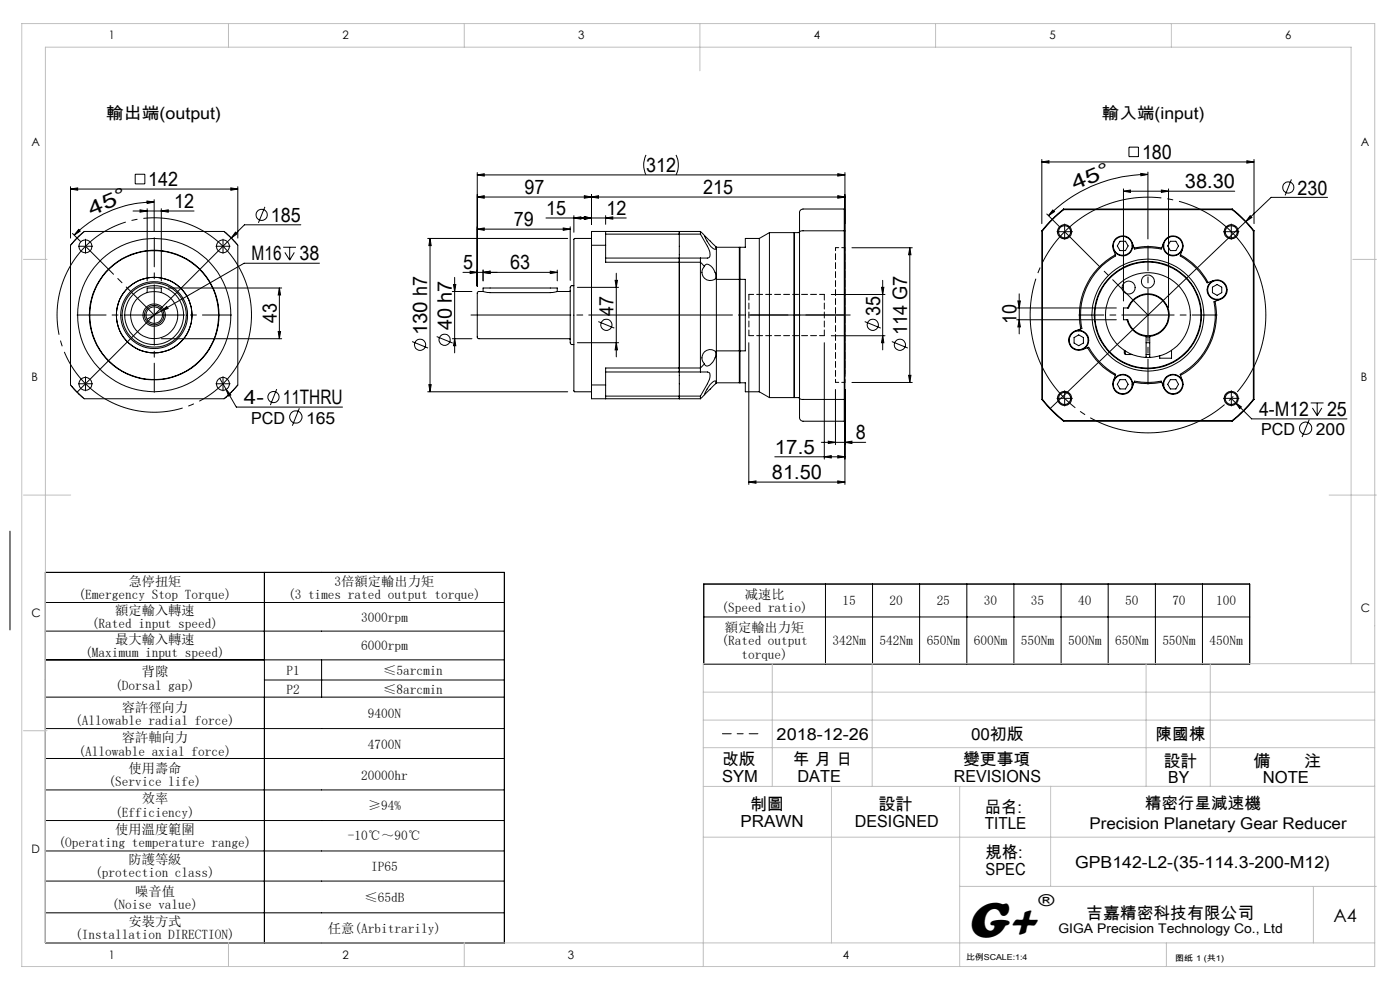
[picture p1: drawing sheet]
<svg xmlns="http://www.w3.org/2000/svg" width="297mm" height="210mm" viewBox="0 0 297 210" stroke-linecap="round" stroke-linejoin="round" font-family="sans-serif">
<g fill="none" stroke="#000" stroke-width=".21">
<path d="M15 39.6v10.9M28.7 37h2v2h-2zM49 39.9l1.4 .2-1.4 .2zM50.4 39.6v10.9M101.2 37.1l1.5-.2v.5zM101.2 36.6v24.1M101.2 37.1h78M137.1 32.9l-.3 .6a4.7 4.7 0 0 0 .3 3.6M143.4 32.9a4.8 4.8 0 0 1 0 4.2M177.7 36.9l1.5 .2-1.5 .3zM179.2 36.6v66.2M221 34.4l1.5-.3v.5z"/>
<path d="M221 33.8v13.6M221 34.4h45M239.5 31.2h2v2h-2zM242 36.8l1.5 .2-1.5 .3zM243.5 37a30 30 0 0 0-21.1 8.7M243.5 36.5v14.2M264.5 34.1l1.5 .3-1.5 .2zM266 33.8v13.6M274 38.1l-1.4 3.3M15 40.1l1.5-.2v.4zM15 40.1h35.4M15.4 49.5l1.7 1.7"/>
<path d="M15.9 50.9l2-1.8h29.7l1.4 1.3 1.4 1.6v29.7l-1.2 1.3-1.7 1.6h-29.6l-1.1-.9-1.8-2v-29.7zM16.7 48.7l.3 .3-1.3 .9zM17.9 49.1l-2.9 2.9M18 52.2h.2M18.1 52.1v.3M28.2 44.8h13M29.7 44.5l1.5 .3-1.5 .2zM31.2 42.6l1.5 .3-1.5 .3zM31.2 44.3v15.3M32.7 42.9a24 24 0 0 0-17 7M32.7 42.4v6.6M34.2 44.8l1.5-.3v.5z"/>
<path d="M34.2 44.3v15.3M47.2 52.2h.2M47.3 52.1v.3M47.5 49.1l1.6 1.4M49.1 50.5l1.3 1.5M50 49.2l.3 .4-1.2 .9zM56.2 43.9l-1.4 3.4M60.1 52.4h2.7M60.4 53.5l1.1 1.7M61.5 52.4v2.8M62.4 53.5l-.9 1.7M63.8 47.7h-11.9l-35.5 35.5"/>
<path d="M67.8 55.8h-16l-17.6 10.2M90.7 50.6h29.7M91.2 50.6v32.5M91.2 50.6l.3 1.5h-.5zM96.4 58.8v16.1M98.2 57.8h20M99.7 57.5l1.5 .3-1.5 .2zM101.2 41.8l1.5-.3v.5zM101.2 48.6l1.5-.2v.5zM101.2 41.8h78M101.2 48.6h19.8M102.5 57.3v2.3"/>
<path d="M102.5 57.8l1.5-.3v.5zM115.8 46.2h17.1M116.7 57.5l1.5 .3-1.5 .2zM118.2 57.3v2.3M119.5 48.4l1.5 .2-1.5 .3zM121 48.1v11.4M121.7 46.2l1.5-.2v.5zM121.7 45.7v3.6M124 41.5l1.5 .3-1.5 .2zM124 46l1.5 .2-1.5 .3zM125.5 41.8l1.5-.3v.5zM125.5 41.3v6.3"/>
<path d="M125.5 50.6h-3.6l-.2 .1v32.3l.2 .1h3.6M125.5 52v29.7M125.5 52h3M128.5 46.2l1.5-.2v.5zM128.5 45.7v1.9M128.5 49.1v2.9M128.5 52v3.6h20.1M128.5 49.7h20.1M130.5 59.5h.5l-.3 1.5zM130.7 58v17.7M144.1 49.1v35.5M148.6 54.7v.9"/>
<path d="M148.6 49.7l1.5 2.5 .5 1.4a.77 .77 0 0 1-.5 1.1h-21.6M148.6 49.1v.6M148.6 49.1l.8 .8M148.6 55.6l.8 .9M148.6 49.1h-23.1v2.9M148.6 55.6v22.5M149.4 49.9a5.8 5.8 0 0 0 2.2 3l.3-.1-.1-.5M149.4 56.5a.62 .62 0 0 1 1.1-.3 3 3 0 0 1 1.3 2.9M149.4 56.5a1.76 1.76 0 0 0 0 2.5 1.76 1.76 0 0 0 2.4 .1M149.5 50l2.3 2.3M151.8 52.3l.2 .1M151.8 59.1l.2 .2"/>
<path d="M152 52.4v6.9M152 52.4h4.8v6.9M152 59.3h4.8M152 59.3v15.1M156.8 59.3v15.1M157 59.3h1.1v15.1h-1.1M157 52.4v6.9M157 59.3h-.2M157 52.4l-.2 .2M157 59.3v15.1M161.1 50.6v32.5M161.1 50.6h-3v1.8h-1.1"/>
<path d="M163.2 49.3v35M163.2 49.3l-2.1 1.3M168.5 49.3v35M169.6 49.1l-.2 .2h-6.2M169.6 49.2v35.3M177.7 41.5l1.5 .3-1.5 .2zM179.1 44.3h-8.7l-.5 .2a.9 .9 0 0 0-.3 1.1v3.6M179.1 49h-9l-.5 .2M179.1 44.3v4.7M179.1 44.3l.1 .2v4.5h-.1M179.1 49v35.7M180.7 52.6h12.8"/>
<path d="M187.3 59.5v14.7M193 52.6l.3 1.4h-.5zM193 52.6v28.5M221 49h.2M221 49v35.7M221.2 49v35.7M222.1 45.4l2.7 2.7M223.3 44.5l.4 .4-1.3 .8zM225.6 44.3l.1 .2M225.6 44.3a30.7 30.7 0 0 0-4.6 4.7M225.6 44.3h35.8M225.7 44.5a25.6 25.6 0 0 0-4.5 4.5"/>
<path d="M225.7 44.5h35.7M225.7 49.2h.3M225.8 49v.3M236.2 52.9l.4 1.1M236.6 54a14.5 14.5 0 0 0-7.3 15.8M236.6 54l.1 .3a14.3 14.3 0 0 0-7.2 15.4l-.2 .1M237.6 51.2h1.2l.5 1-.5 1h-1.2l-.6-1zM238.3 40.6l1.5-.3v.5zM238.3 40.1v23.7M238.3 40.6h23.6M240.2 51.4a2.12 2.12 0 0 0-2.7-1.2 2.12 2.12 0 0 0-1.3 2.7M240.2 51.4a2.12 2.12 0 0 1-1.3 2.7 2.12 2.12 0 0 1-2.7-1.2"/>
<path d="M240.2 51.4l.4 1.2M240.6 52.6a15.3 15.3 0 0 1 5.9 0M240.6 52.6l.1 .2a14.3 14.3 0 0 1 5.6 0l.2-.2M246.4 40.3l1.5 .3-1.5 .2zM246.9 51.4a2.12 2.12 0 0 1 2.7-1.2 2.12 2.12 0 0 1 1.3 2.7M246.9 51.4a2.12 2.12 0 0 0 1.2 2.7 2.12 2.12 0 0 0 2.8-1.2M246.9 51.4l-.4 1.2M247.9 40.1v25.2M248.3 51.2h1.1l.6 1-.6 1h-1.1l-.6-1zM250.4 54a15 15 0 0 1 5.9 5.9M250.4 54v.3a15.2 15.2 0 0 1 5.7 5.7l.2-.1M250.9 52.9l-.5 1.1"/>
<path d="M257.5 59.5a2.12 2.12 0 0 1 2.7 1.3 2.12 2.12 0 0 1-1.3 2.7M257.5 59.5a2.12 2.12 0 0 0-1.3 2.7 2.12 2.12 0 0 0 2.7 1.3M257.5 59.5l-1.2 .4M261.1 49.2h.2M261.2 49v.3M261.4 44.5a25.6 25.6 0 0 1 4.5 4.5M261.4 44.3a30.7 30.7 0 0 1 4.6 4.7M261.4 44.3v.2M264.3 47l-41.6 39.7M265.2 45.7l.4 .4-1.3 .9zM265.9 49v35.7M266 49h-.1"/>
<path d="M266 49v35.7M281.6 41.9h-11.9l-5.4 5.1M31.2 62.1v-1h3v1M32.6 66.8h.2M32.7 66.7v.2M34.2 71.9h25.6M34.2 66l1.2-1 .3 .4zM34.2 66l-3 1.7M35.7 61.1h24.1M59 70.3h.5l-.2 1.6zM59.3 61.1v10.8M59.3 61.1l.2 1.5h-.5z"/>
<path d="M87.4 72.5l3.4 1.3M92.6 71.4l3.4 1.4M96 71.9h4.1M96 61.8h4.1M96.2 60.4h.5l-.3 1.4zM96.4 71.9l.3 1.4h-.5zM102.5 61.8h-1l-.3 .3v9.5l.2 .2 19.5 .1 .1 .1M102.5 61.8v-.7h15.7v.7M102.5 61.8l1.5 .3h12.7l1.5-.3M121 61.7l-.1 .1h-2.7M121.7 60.6h-.4l-.3 .4v11.7l.1 .3 .6 .1M122.5 72.7h8.7"/>
<path d="M122.5 61h8.7M126.9 68.2l3.4 1.4M128.5 78.9l21.8 .1 .3 .3-.1 1.2-1.9 3.5M130.7 72.7l.3 1.5h-.5zM148.6 78.1v.8M148.6 78.1h-20.1v3.6M149.4 77.2l-.8 .9M151.8 74.6a2.78 2.78 0 0 1-1.8 3l-.4-.1-.2-.3M151.8 74.6a1.76 1.76 0 0 0-2.4 .1 1.76 1.76 0 0 0 0 2.5M152 74.4l-.2 .2M152 74.4v6.8M152 74.4h4.8"/>
<path d="M156.8 74.4h.2M156.8 74.4v6.8h-4.8M157 74.4v6.8M158.9 72.7v30.1M174.9 72.7v24.7M176.4 71.2h11.3M176.4 62.5h11.3M183.4 68.2l3.4 1.4M187 61h.5l-.2 1.5zM187.3 71.2l.2 1.5h-.5zM189.2 72.5l3.4 1.3M192.8 79.6h.5l-.3 1.5z"/>
<path d="M215.7 67.8h21.1M215.7 65.3h21.1M215.9 63.8h.6l-.3 1.5zM216.2 67.8l.3 1.5h-.6zM216.2 62.3v8.5M227.9 71.6l.9-.6 1 .6v1.2l-1 .5-.9-.5zM228.1 70.2a2.12 2.12 0 0 0-1.3 2.7 2.12 2.12 0 0 0 2.8 1.3M228.1 70.2a2.12 2.12 0 0 1 2.7 1.3 2.12 2.12 0 0 1-1.2 2.7M229.3 69.8l-1.2 .4M230.7 73.8a15 15 0 0 0 5.9 5.8M230.7 73.8l.3-.1a14.9 14.9 0 0 0 5.7 5.7l-.1 .2M230.7 73.8l-1.1 .4"/>
<path d="M236.6 79.6l-.4 1.2M238.5 74.3v.6l.2 .3M238.7 74.4v.8M238.7 75.2h1.5M239.1 67.8a4.6 4.6 0 0 0 4 3.6M239.1 67.8h.1a4.6 4.6 0 0 0 3.9 3.4M239.3 65.3a4.5 4.5 0 0 1 7.8-1.2 4.5 4.5 0 0 1-3.2 7.3M239.3 65.3h.1a4.4 4.4 0 0 1 7.6-1.2 4.4 4.4 0 0 1-3.1 7.1M239.3 65.3h-1v2.5h.8M243.1 71.4h.8M243.1 75.8a9 9 0 0 1-7.7-13 9 9 0 0 1 15-1.6 9 9 0 0 1-4.7 14.4l-1.8 .2M243.1 71.4v4.4"/>
<path d="M243.1 71.2v.2M243.1 71.2h.8M243.1 72.7h.8M243.1 75.2h.8M243.1 75.8h.8M243.4 66.8h.2M243.5 66.7v.2M243.9 71.4v4.4M243.9 71.2v.2M248.5 74.3v1.7h-2.5v-.5M250.4 79.6l.5 1.2M257.2 60.9l1-.5 1 .5v1.2l-1 .5-1-.5z"/>
<path d="M257.8 63.9a14.6 14.6 0 0 1-7.4 15.7M257.8 63.9l-.3 .1a14.4 14.4 0 0 1-7.1 15.4v.2M258.9 63.5l-1.1 .4M15 81.7l1.4 1.5M16.4 83.2l1.5 1.4M18 81.4h.2M18.1 81.3v.3M46.6 80.2l1.4 2.4M47.2 81.4h.2M47.3 81.3v.3M48 82.6l1 1.2-.5 .2zM48 82.6l2.1 3.8h22.6"/>
<path d="M50.4 81.7l-2.9 2.9M58.7 82.5l-1.3 3.4M63.5 86.6l-1.5 3.7M90.7 83.1h29.7M91 81.6h.5l-.3 1.5zM125.5 81.7v2.9h23.1M125.5 81.7h3M128.5 81.7v2.9M128.5 84h20.1M148.6 84v.6M151.8 81.4v-.6a4.1 4.1 0 0 0-2.4 2.9l-.8 .9M151.8 81.4l-2.3 2.3"/>
<path d="M152 81.2l-.2 .2M156.8 81.1l.2 .1M157 81.2h1.1v1.9h3M161.1 83.1l2.1 1.2M163.2 84.3h6.2l.2 .3M164.4 96.9h14.8M169.6 84.5l.5 .2h9M169.6 84.5v3.6a.9 .9 0 0 0 .8 1.3h8.7M174.2 93.8h9.5M174.9 96.9l1.5-.2v.4zM175.7 93.6l1.5 .2-1.5 .3zM177.2 82.6v11.7"/>
<path d="M177.7 96.7l1.5 .2-1.5 .2zM179.1 84.7v4.7M179.1 84.7h.1v4.5l-.1 .2M179.2 93.8l1.5-.2v.5zM180.7 81.1h12.8M221 84.7a30.7 30.7 0 0 0 4.6 4.7M221.2 84.7a25.6 25.6 0 0 0 4.5 4.5M221.2 84.7h-.2M225.6 89.4h35.8M225.7 89.2l-.1 .2M225.7 89.2h35.7M225.7 84.5h.3"/>
<path d="M225.8 84.4v.3M236.2 80.8a2.12 2.12 0 0 0 1.3 2.7 2.12 2.12 0 0 0 2.7-1.2M236.2 80.8a2.12 2.12 0 0 1 2.7-1.3 2.12 2.12 0 0 1 1.3 2.8M237.6 80.5h1.2l.5 1-.5 1h-1.2l-.6-1zM240.6 81.1a15.3 15.3 0 0 0 5.9 0M240.6 81.1l.1-.3a14.3 14.3 0 0 0 5.6 0l.2 .3M240.6 81.1l-.4 1.2M246.5 81.1l.4 1.2M248.3 80.5h1.1l.6 1-.6 1h-1.1l-.6-1zM250.9 80.8a2.12 2.12 0 0 1-1.3 2.7 2.12 2.12 0 0 1-2.7-1.2M250.9 80.8a2.12 2.12 0 0 0-2.8-1.3 2.12 2.12 0 0 0-1.2 2.8M261.1 84.5h.2"/>
<path d="M261.2 84.5l4.3 4.4h20.3M261.2 84.4v.3M261.4 89.2v.2M262.1 85.4l1.2 .9-.3 .4zM265.9 84.7a25.6 25.6 0 0 1-4.5 4.5M265.9 84.7h.1M266 84.7a30.7 30.7 0 0 1-4.6 4.7M277.7 89l-1.5 3.7M278.1 85.5h2.7M278.4 86.5l1 1.7M279.4 85.5v2.7M280.4 86.5l-1 1.7"/>
<path d="M2.1 112.7v20.9M158.9 102.3l1.5-.3v.5zM158.9 102.3h20.3M177.7 102l1.5 .3-1.5 .2zM9.6 121.4h97.4v78.6h-97.4zM9.6 127.8h97.4M9.6 133.9h97.4M9.6 140h97.4M56.1 121.4v78.6M68.2 140v7.9M149.3 123.9h115.8v17h-115.8zM149.3 130.9h115.8"/>
<path d="M175.1 123.9v17M185.1 123.9v17M195.1 123.9v17M205.1 123.9v17M215.1 123.9v17M225.1 123.9v17M235.1 123.9v17M245.1 123.9v17M255.1 123.9v17M9.6 147.9h97.4M9.6 154.5h97.4M56.1 144.2h50.9"/>
<path d="M9.6 160.9h97.4M9.6 167.6h97.4M9.6 174.1h97.4M9.6 180.5h97.4M9.6 186.9h97.4M9.6 193.6h97.4"/>
<circle cx="273.3" cy="39.7" r="1.19"/>
<circle cx="18.1" cy="52.3" r="1.36"/>
<circle cx="47.3" cy="52.3" r="1.36"/>
<circle cx="55.5" cy="45.6" r="1.18"/>
<circle cx="225.8" cy="49.2" r="1.27"/>
<circle cx="225.9" cy="49.2" r="1.51"/>
<circle cx="238.2" cy="52.2" r="1.99"/>
<circle cx="243.5" cy="59.7" r="1.39"/>
<circle cx="248.9" cy="52.2" r="2"/>
<circle cx="261.2" cy="49.2" r="1.27"/>
<circle cx="261.2" cy="49.2" r="1.51"/>
<circle cx="32.7" cy="66.8" r="7.1"/>
<circle cx="32.7" cy="66.8" r="5"/>
<circle cx="32.7" cy="66.8" r="6.2"/>
<circle cx="32.7" cy="66.8" r="13.7"/>
<circle cx="32.7" cy="66.8" r="13.8"/>
<circle cx="32.7" cy="66.8" r="6.8"/>
<circle cx="32.7" cy="66.9" r="2.37"/>
<circle cx="32.7" cy="66.8" r="8"/>
<circle cx="32.7" cy="66.8" r="2.06"/>
<circle cx="32.7" cy="66.8" r="1.75"/>
<circle cx="32.7" cy="66.8" r="16.3"/>
<circle cx="89.1" cy="73.1" r="1.18"/>
<circle cx="94.3" cy="72.1" r="1.18"/>
<circle cx="128.6" cy="68.9" r="1.18"/>
<circle cx="185.1" cy="68.9" r="1.18"/>
<circle cx="190.9" cy="73.1" r="1.18"/>
<circle cx="228.8" cy="72.2" r="2"/>
<circle cx="239.4" cy="61" r="1.36"/>
<circle cx="243.5" cy="66.8" r="11.9"/>
<circle cx="243.5" cy="66.8" r="11.4"/>
<circle cx="243.5" cy="66.8" r="11.3"/>
<circle cx="258.2" cy="61.5" r="1.99"/>
<circle cx="18.1" cy="81.4" r="1.36"/>
<circle cx="47.3" cy="81.4" r="1.36"/>
<circle cx="58" cy="84.2" r="1.18"/>
<circle cx="62.8" cy="88.5" r="1.31"/>
<circle cx="225.9" cy="84.5" r="1.27"/>
<circle cx="225.9" cy="84.5" r="1.51"/>
<circle cx="238.2" cy="81.5" r="1.99"/>
<circle cx="248.9" cy="81.5" r="1.99"/>
<circle cx="261.2" cy="84.5" r="1.27"/>
<circle cx="261.2" cy="84.5" r="1.51"/>
<circle cx="277" cy="90.9" r="1.3"/>
</g>
<path d="M52.5 60.8a20.6 20.6 0 0 0-34.6-8.4 20.6 20.6 0 0 0 9.4 34.3 20.6 20.6 0 0 0 25.5-24.7l-.3-1.2" fill="none" stroke="#000" stroke-width=".21" stroke-dasharray="30.5 1.3 1.3 1.3" stroke-dashoffset="1.9" stroke-linecap="butt"/>
<path d="M267.4 59.5a25 25 0 0 0-41.8-10.1 25 25 0 0 0 11.4 41.6 25 25 0 0 0 30.8-30.1l-.4-1.4" fill="none" stroke="#000" stroke-width=".21" stroke-dasharray="30.5 1.3 1.3 1.3" stroke-dashoffset="5.3" stroke-linecap="butt"/>
<path d="M99.9 66.8h80.5" fill="none" stroke="#000" stroke-width=".21" stroke-dasharray="30.5 1.3 1.3 1.3" stroke-dashoffset="9.3"/>
<g fill="none" stroke="#000" stroke-width=".21" stroke-dasharray="30.5 1.3 1.3 1.3">
<path d="M17.9 52.2h-1.3M18.1 52v-1.3M18.1 52.5v1.2M18.4 52.2h1.2M47.1 52.2h-1.3M47.3 52v-1.3M47.3 52.5v1.2M47.6 52.2h1.2M225.6 49.1h-1.4M225.9 48.9v-1.4M225.9 49.4v1.4M226.1 49.1h1.4"/>
<path d="M261 49.1h-1.4M261.2 48.9v-1.4M261.2 49.4v1.4M261.5 49.1h1.3M17.9 81.4h-1.3M18.1 81.2v-1.3M18.1 81.7v1.2M18.4 81.4h1.2M47.1 81.4h-1.3M47.3 81.2v-1.3M47.3 81.7v1.2M47.6 81.4h1.2"/>
<path d="M225.6 84.5h-1.4M225.9 84.2v-1.3M225.9 84.7v1.4M226.1 84.5h1.4M261 84.5h-1.4M261.2 84.2v-1.3M261.2 84.7v1.4M261.5 84.5h1.3"/>
</g>
<path d="M243.3 66.8h-14.4M243.5 66.6v-14.4M243.5 67.1v14.4M243.8 66.8h14.4" fill="none" stroke="#000" stroke-width=".21" stroke-dasharray="30.5 1.3 1.3 1.3" stroke-dashoffset="25.2"/>
<path d="M32.5 66.8h-16.1M32.7 66.6v-16.2M32.7 67.1v16.1M33 66.8h16.1" fill="none" stroke="#000" stroke-width=".21" stroke-dasharray="30.5 1.3 1.3 1.3" stroke-dashoffset="24.3"/>
<path d="M158.9 66.8h20.3" fill="none" stroke="#000" stroke-width=".21" stroke-dasharray="30.5 1.3 1.3 1.3" stroke-dashoffset="22.2"/>
<path d="M153.3 155.6h7.5" fill="none" stroke="#000" stroke-width=".21" stroke-dasharray="30.5 1.3 1.3 1.3" stroke-dashoffset="28.6"/>
<path d="M18.1 52.2l14.6 14.6" fill="none" stroke="#000" stroke-width=".21" stroke-dasharray="30.5 1.3 1.3 1.3" stroke-dashoffset="22.1"/>
<path d="M225.9 49.1l17.6 17.7" fill="none" stroke="#000" stroke-width=".21" stroke-dasharray="30.5 1.3 1.3 1.3" stroke-dashoffset="19.9"/>
<path d="M177.2 52.5h2M177.2 52.5v28.6M179.2 52.5v28.6M177.2 81.1h2" fill="none" stroke="#000" stroke-width=".21" stroke-dasharray="1.3 .6" stroke-dashoffset=".6"/>
<path d="M158.9 62.4h16M158.9 71.2h16" fill="none" stroke="#000" stroke-width=".21" stroke-dasharray="1.3 .6" stroke-dashoffset=".3"/>
<path d="M158.9 62.4v8.8M174.9 62.4v8.8" fill="none" stroke="#000" stroke-width=".21" stroke-dasharray="1.3 .6" stroke-dashoffset=".1"/>
<g fill="none" stroke="#c0c0c0" stroke-width=".21">
<path d="M4.6 5h287v200h-287zM48.5 5v5M98.5 5v5M148.5 5v10M198.5 5v5M248.5 5v5M5 55h5M287 55h5M5 105h10M282 105h10M5 155h5M149.2 152.7h142.4"/>
<path d="M149.2 146.8h142.4M149.2 158.6h142.4M163.8 140.8v26M185 140.8v26M243.1 140.8v26M256.8 140.8v26M286.6 140.8v-130.8h-277v190h282M291.6 140.8h-142.4v64.2M149.2 177.6h142.4M176.4 166.8v33.2M203.6 166.8v38.2M222.9 166.8v21.2"/>
<path d="M291.6 166.8h-142.4M203.6 188h88.4M278.6 188v12M48.5 200v5M98.5 200v5M247.4 200v5"/>
</g>
<g fill="#000">
<path d="M242 36.8l1.5 .2-1.5 .3zM223.3 44.5l.4 .4-1.3 .8z"/>
<path d="M31.2 42.6l1.5 .3-1.5 .3zM16.7 48.7l.3 .3-1.3 .9z"/>
<path d="M91.2 50.6l.3 1.5h-.5zM91 81.6h.5l-.3 1.5zM59.3 61.1l.2 1.5h-.5zM59 70.3h.5l-.2 1.6z"/>
<path d="M101.2 41.8l1.5-.3v.5zM124 41.5l1.5 .3-1.5 .2zM125.5 41.8l1.5-.3v.5zM177.7 41.5l1.5 .3-1.5 .2zM121.7 46.2l1.5-.2v.5zM124 46l1.5 .2-1.5 .3zM124 46l1.5 .2-1.5 .3zM128.5 46.2l1.5-.2v.5zM99.7 57.5l1.5 .3-1.5 .2zM102.5 57.8l1.5-.3v.5zM101.2 37.1l1.5-.2v.5zM177.7 36.9l1.5 .2-1.5 .3zM101.2 48.6l1.5-.2v.5zM119.5 48.4l1.5 .2-1.5 .3zM15 40.1l1.5-.2v.4zM49 39.9l1.4 .2-1.4 .2zM29.7 44.5l1.5 .3-1.5 .2zM34.2 44.8l1.5-.3v.5zM50 49.2l-.9 1.3 1.2-.9zM48 82.6l.5 1.4 .5-.2zM34.2 66l1.5-.6-.3-.4zM221 34.4l1.5-.3v.5zM264.5 34.1l1.5 .3-1.5 .2zM265.2 45.7l-.9 1.3 1.3-.9zM238.3 40.6l1.5-.3v.5zM246.4 40.3l1.5 .3-1.5 .2zM262.1 85.4l.9 1.3 .3-.4z"/>
<path d="M116.7 57.5l1.5 .3-1.5 .2zM102.5 57.8l1.5-.3v.5z"/>
<path d="M130.7 72.7l.3 1.5h-.5zM130.5 59.5h.5l-.3 1.5zM96.4 71.9l.3 1.4h-.5zM96.2 60.4h.5l-.3 1.4zM216.2 67.8l.3 1.5h-.6zM215.9 63.8h.6l-.3 1.5z"/>
<path d="M175.7 93.6l1.5 .2-1.5 .3zM179.2 93.8l1.5-.2v.5zM174.9 96.9l1.5-.2v.4zM177.7 96.7l1.5 .2-1.5 .2zM158.9 102.3l1.5-.3v.5zM177.7 102l1.5 .3-1.5 .2z"/>
<path d="M192.8 79.6h.5l-.3 1.5zM193 52.6l.3 1.4h-.5zM187.3 71.2l.2 1.5h-.5zM187 61h.5l-.2 1.5z"/>
</g>
<text font-size="11" x="205.1" y="198.7">G+</text>
<g font-size="4.2">
<text x="242.3" y="33.7">180</text>
<text x="31.5" y="39.5">142</text>
<text x="111.3" y="41.2">97</text>
<text x="137.1" y="36.5">312</text>
<text x="149.2" y="41.2">215</text>
<text x="228" y="40.3" transform="rotate(-23 228 40.3)">4 5 °</text>
<text x="251.4" y="39.9">38.30</text>
<text x="275.3" y="41.3">230</text>
<text x="19.4" y="45.7" transform="rotate(-23 19.4 45.7)">4 5 °</text>
<text x="37" y="44.1">12</text>
<text x="57.5" y="47.1">185</text>
<text x="115.8" y="45.6">15</text>
<text x="128.6" y="45.6">12</text>
<text x="109" y="48">79</text>
<text x="53.4" y="55.2">M16</text>
<text x="63.5" y="55.2">38</text>
<text x="98.2" y="57.2">5</text>
<text x="108.3" y="57.2">63</text>
<text x="58.7" y="68.6" transform="rotate(-90 58.7 68.6)">43</text>
<text x="90.7" y="71.2" transform="rotate(-90 90.7 71.2)">130 h7</text>
<text x="95.9" y="70.1" transform="rotate(-90 95.9 70.1)">40 h7</text>
<text x="130.2" y="66.9" transform="rotate(-90 130.2 66.9)">47</text>
<text x="186.7" y="66.9" transform="rotate(-90 186.7 66.9)">35</text>
<text x="192.4" y="71.2" transform="rotate(-90 192.4 71.2)">114 G7</text>
<text x="215.6" y="68.7" transform="rotate(-90 215.6 68.7)">10</text>
<text x="51.7" y="85.7">4-</text>
<text x="60" y="85.7">11THRU</text>
<text x="267.1" y="88.2">4-M12</text>
<text x="281.5" y="88.2">25</text>
<text x="181.6" y="93.2">8</text>
<text x="163.8" y="101.7">81.50</text>
<text x="164.4" y="96.3">17.5</text>
</g>
<text font-size="3.9" x="282.9" y="195.5">A4</text>
<g font-size="3.5">
<text x="22.5" y="25.3">輸出端(output)</text>
<text x="233.7" y="25.3">輸入端(input)</text>
<text x="53.3" y="89.9">PCD</text>
<text x="64.9" y="89.9">165</text>
<text x="267.5" y="92.3">PCD</text>
<text x="279.2" y="92.3">200</text>
<text x="164.8" y="157">2018-12-26</text>
<text x="206" y="157">00初版</text>
<text x="245.2" y="157">陳國棟</text>
<text x="153.2" y="162.3">改版</text>
<text x="153.2" y="165.8">SYM</text>
<text x="168.2" y="162.3">年 月 日</text>
<text x="169.2" y="165.8">DATE</text>
<text x="202.4" y="165.8">REVISIONS</text>
<text x="204.3" y="162.3">變更事項</text>
<text x="246.9" y="162.6">設計</text>
<text x="247.9" y="166.1">BY</text>
<text x="265.9" y="162.6">備</text>
<text x="267.9" y="166.1">NOTE</text>
<text x="276.6" y="162.6">注</text>
<text x="159.1" y="171.9">制圖</text>
<text x="186.4" y="171.9">設計</text>
<text x="208.9" y="172.4">品名:</text>
<text x="157.1" y="175.4">PRAWN</text>
<text x="181.3" y="175.4">DESIGNED</text>
<text x="208.9" y="175.9">TITLE</text>
<text x="209.1" y="182.1">規格:</text>
<text x="209.1" y="185.6">SPEC</text>
<text x="228.1" y="184.2">GPB142-L2-(35-114.3-200-M12)</text>
<text x="220.3" y="192.2">®</text>
<text x="230.5" y="194.8">吉嘉精密科技有限公司</text>
</g>
<g font-size="3.4">
<text x="242.9" y="171.6">精密行星減速機</text>
<text x="231.1" y="175.9">Precision Planetary Gear Reducer</text>
</g>
<g font-size="2.8">
<text x="27.2" y="124.2">急停扭矩</text>
<text x="71" y="124.2">3倍額定輸出力矩</text>
<text x="16.7" y="127">(Emergency Stop Torque)</text>
<text x="24.4" y="130.4">額定輸入轉速</text>
<text x="61.1" y="127">(3 times rated output torque)</text>
<text x="76.6" y="131.8">3000rpm</text>
<text x="153.1" y="129.8">(Speed ratio)</text>
<text x="158" y="127">减速比</text>
<text x="178.7" y="128.4">15</text>
<text x="188.7" y="128.4">20</text>
<text x="198.7" y="128.4">25</text>
<text x="208.7" y="128.4">30</text>
<text x="218.7" y="128.4">35</text>
<text x="228.7" y="128.4">40</text>
<text x="238.7" y="128.4">50</text>
<text x="248.7" y="128.4">70</text>
<text x="258" y="128.4">100</text>
<text x="19.5" y="133.3">(Rated input speed)</text>
<text x="24.4" y="136.5">最大輸入轉速</text>
<text x="76.6" y="137.9">6000rpm</text>
<text x="153" y="136.9">(Rated output</text>
<text x="153.8" y="134">額定輸出力矩</text>
<text x="176.6" y="136.9">342Nm</text>
<text x="186.6" y="136.9">542Nm</text>
<text x="196.6" y="136.9">650Nm</text>
<text x="206.6" y="136.9">600Nm</text>
<text x="216.6" y="136.9">550Nm</text>
<text x="226.6" y="136.9">500Nm</text>
<text x="236.6" y="136.9">650Nm</text>
<text x="246.6" y="136.9">550Nm</text>
<text x="256.6" y="136.9">450Nm</text>
<text x="18.1" y="139.3">(Maximum input speed)</text>
<text x="30.1" y="143.5">背隙</text>
<text x="60.8" y="143.1">P1</text>
<text x="81.3" y="143.1">≤5arcmin</text>
<text x="157.3" y="139.7">torque)</text>
<text x="24.4" y="146.3">(Dorsal gap)</text>
<text x="60.8" y="147.2">P2</text>
<text x="81.3" y="147.2">≤8arcmin</text>
<text x="16" y="153.8">(Allowable radial force)</text>
<text x="25.8" y="151">容許徑向力</text>
<text x="78" y="152.4">9400N</text>
<text x="16.7" y="160.3">(Allowable axial force)</text>
<text x="25.8" y="157.5">容許軸向力</text>
<text x="78" y="158.9">4700N</text>
<text x="23" y="166.8">(Service life)</text>
<text x="27.2" y="164">使用壽命</text>
<text x="76.6" y="165.4">20000hr</text>
<text x="24.4" y="173.2">(Efficiency)</text>
<text x="30.1" y="170.4">效率</text>
<text x="78" y="171.8">≥94%</text>
<text x="12.4" y="179.7">(Operating temperature range)</text>
<text x="24.4" y="176.9">使用溫度範圍</text>
<text x="73.8" y="178.3">-10℃～90℃</text>
<text x="27.2" y="183.3">防護等級</text>
<text x="78.7" y="184.7">IP65</text>
<text x="20.2" y="186.1">(protection class)</text>
<text x="28.7" y="190">噪音值</text>
<text x="77.3" y="191.4">≤65dB</text>
<text x="23.7" y="192.8">(Noise value)</text>
<text x="27.2" y="196.4">安裝方式</text>
<text x="69.6" y="197.8">任意(Arbitrarily)</text>
<text x="224.5" y="197.8">GIGA Precision Technology Co., Ltd</text>
<text x="16" y="199.2">(Installation DIRECTION)</text>
</g>
<g font-size="2.5">
<text x="23.1" y="8.4">1</text>
<text x="72.7" y="8.4">2</text>
<text x="122.7" y="8.4">3</text>
<text x="172.7" y="8.4">4</text>
<text x="222.7" y="8.4">5</text>
<text x="272.7" y="8.4">6</text>
<text x="6.7" y="30.9">A</text>
<text x="288.7" y="30.9">A</text>
<text x="6.7" y="80.9">B</text>
<text x="288.7" y="80.9">B</text>
<text x="6.7" y="130.9">C</text>
<text x="288.7" y="129.9">C</text>
<text x="6.7" y="180.9">D</text>
<text x="23.1" y="203.4">1</text>
<text x="72.7" y="203.4">2</text>
<text x="120.5" y="203.4">3</text>
<text x="178.8" y="203.4">4</text>
</g>
<g font-size="1.7">
<text x="204.9" y="203.7">比例SCALE:1:4</text>
<text x="249.3" y="203.8">图纸 1 (共1)</text>
</g>
</svg>
